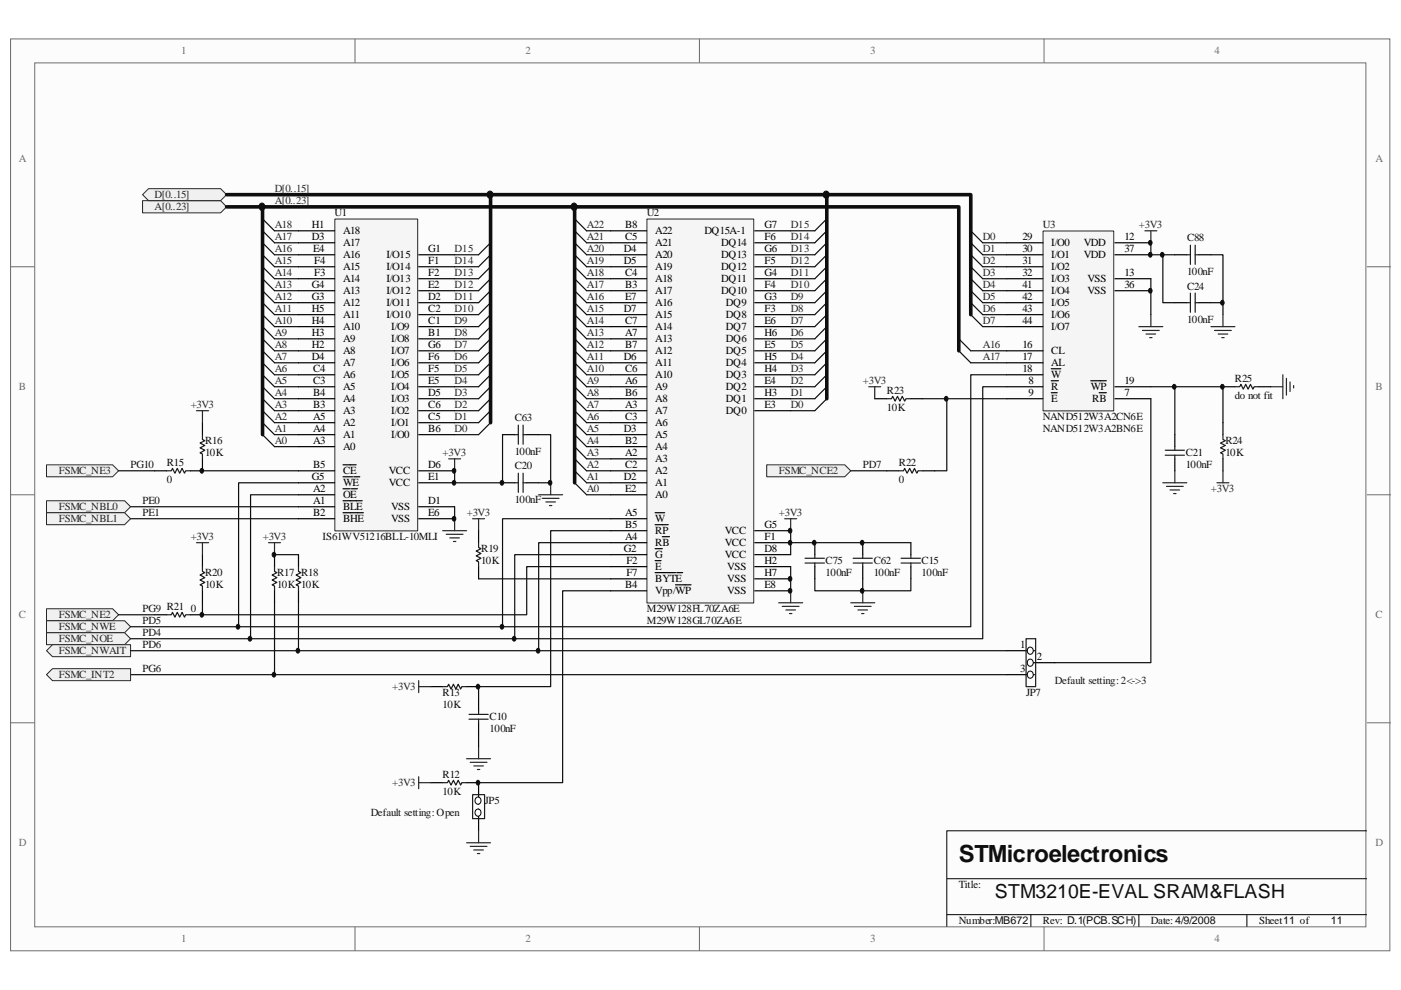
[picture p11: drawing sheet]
<svg xmlns="http://www.w3.org/2000/svg" width="297mm" height="210mm" viewBox="0 0 297 210" stroke-linecap="round" stroke-linejoin="round" font-family="sans-serif">
<path d="M2.3 8.3h292.4v193.3h-292.4z" fill="#fcfcfc"/>
<path d="M2.2 8.3h292.5v193.3h-292.5z" fill="none" stroke="#6e6e6e" stroke-width=".21"/>
<path d="M7.4 13.4h282.2v183.1h-282.2z" fill="#fcfcfc"/>
<g fill="none" stroke="#6e6e6e" stroke-width=".21">
<path d="M7.4 13.3h282.2v183.2h-282.2zM75.3 8.2v5.1M148.3 8.2v5.1M221.4 8.2v5.1M2.2 56.6h5.1M289.8 56.6h5.1M2.2 104.9h5.1M289.8 104.9h5.1M2.2 153.2h5.1M289.8 153.2h5.1M75.3 196.5v5.1M148.3 196.5v5.1"/>
<path d="M221.4 196.5v5.1"/>
</g>
<path d="M289.8 176.1h-89.1v20.4M200.7 186.3h89.1M200.7 193.9h89.1M218.6 193.9v2.6M241.5 193.9v2.6M264.4 193.9v2.6" fill="none" stroke="#000" stroke-width=".21"/>
<g fill="none" stroke="#0e0e0e" stroke-width=".25">
<path d="M55.7 51.5l2.5 2.5h5.1M55.7 54l2.5 2.6h5.1M55.7 56.6l2.5 2.5h5.1M55.7 59.1l2.5 2.5h5.1M121.8 51.5l2.6 2.5h5.1M121.8 54l2.6 2.6h5.1M121.8 56.6l2.6 2.5h5.1M121.8 59.1l2.6 2.5h5.1M121.8 46.4l2.6 2.5h5.1M121.8 48.9l2.6 2.6h5.1M175.3 51.5l-2.5 2.5h-5.2M175.3 54l-2.5 2.6h-5.2"/>
<path d="M175.3 56.6l-2.5 2.5h-5.2M175.3 59.1l-2.5 2.5h-5.2M175.3 46.4l-2.5 2.5h-5.2M175.3 48.9l-2.5 2.6h-5.2M55.7 61.6l2.5 2.6h5.1M55.7 64.2l2.5 2.5h5.1M55.7 66.7l2.5 2.6h5.1M55.7 69.3l2.5 2.5h5.1M55.7 71.8l2.5 2.6h5.1M55.7 74.4l2.5 2.5h5.1M55.7 76.9l2.5 2.6h5.1M55.7 79.5l2.5 2.5h5.1"/>
<path d="M121.8 61.6l2.6 2.6h5.1M121.8 64.2l2.6 2.5h5.1M121.8 66.7l2.6 2.6h5.1M121.8 69.3l2.6 2.5h5.1M121.8 71.8l2.6 2.6h5.1M121.8 74.4l2.6 2.5h5.1M121.8 76.9l2.6 2.6h5.1M121.8 79.5l2.6 2.5h5.1M175.3 61.6l-2.5 2.6h-5.2M175.3 64.2l-2.5 2.5h-5.2M175.3 66.7l-2.5 2.6h-5.2M175.3 69.3l-2.5 2.5h-5.2"/>
<path d="M175.3 71.8l-2.5 2.6h-5.2M175.3 74.4l-2.5 2.5h-5.2M175.3 76.9l-2.5 2.6h-5.2M175.3 79.5l-2.5 2.5h-5.2M55.7 82l2.5 2.5h5.1M55.7 84.5l2.5 2.6h5.1M55.7 87.1l2.5 2.5h5.1M55.7 89.6l2.5 2.6h5.1M55.7 92.2l2.5 2.5h5.1M121.8 82l2.6 2.5h5.1M121.8 84.5l2.6 2.6h5.1M121.8 87.1l2.6 2.5h5.1"/>
<path d="M121.8 89.6l2.6 2.6h5.1M121.8 92.2l2.6 2.5h5.1M121.8 94.7l2.6 2.6h5.1M121.8 97.3l2.6 2.5h5.1M121.8 99.8l2.6 2.6h5.1M175.3 82l-2.5 2.5h-5.2M175.3 84.5l-2.5 2.6h-5.2M121.8 102.4l2.6 2.5h5.1"/>
</g>
<g fill="none" stroke="#262626" stroke-width=".25">
<path d="M93.8 112.5h5.1M94.6 113.3h3.6M95.4 114h2M96.1 114.8h.5M96.4 110v2.5M100.2 110h2.5M101.5 110v2.5M166.4 110h2.5M167.6 110v2.5M165.1 127.8h5.1M165.9 128.6h3.5M166.6 129.3h2.1"/>
<path d="M167.4 130.1h.5M167.6 125.3v2.5"/>
</g>
<path d="M30.2 42.5h16.6l1.2 1.4-1.2 1.2h-16.6z" fill-rule="evenodd" fill="#f0f0f0"/>
<path d="M30.2 42.5h16.6l1.2 1.4-1.2 1.2h-16.6z" fill="none" stroke="#262626" stroke-width=".21"/>
<path d="M30.2 41.3l1.3-1.3h15.3l1.2 1.3-1.2 1.2h-15.3z" fill-rule="evenodd" fill="#f0f0f0"/>
<path d="M30.2 41.3l1.3-1.3h15.3l1.2 1.3-1.2 1.2h-15.3z" fill="none" stroke="#262626" stroke-width=".21"/>
<g fill="none" stroke="#0e0e0e" stroke-width=".25">
<path d="M104 51.5l-2.5 2.5h-5.1M104 54l-2.5 2.6h-5.1M104 56.6l-2.5 2.5h-5.1M104 59.1l-2.5 2.5h-5.1M104 61.6l-2.5 2.6h-5.1M104 64.2l-2.5 2.5h-5.1M104 66.7l-2.5 2.6h-5.1M104 69.3l-2.5 2.5h-5.1M104 71.8l-2.5 2.6h-5.1M104 74.4l-2.5 2.5h-5.1M104 76.9l-2.5 2.6h-5.1M104 79.5l-2.5 2.5h-5.1"/>
<path d="M104 82l-2.5 2.5h-5.1M104 84.5l-2.5 2.6h-5.1M104 87.1l-2.5 2.5h-5.1M104 89.6l-2.5 2.6h-5.1"/>
</g>
<path d="M48 43.9h73.8v58.5M48 41.3h56M55.7 43.9v48.3M175.3 84.5v-43.2h-71.3v48.3" fill="none" stroke="#0e0e0e" stroke-width=".76"/>
<path d="M221.2 49h14.9v38.1h-14.9z" fill="#f5f5f5"/>
<path d="M221.1 49h15v38.1h-15z" fill="none" stroke="#262626" stroke-width=".21"/>
<g fill="none" stroke="#000" stroke-width=".25">
<path d="M213.4 51.5h7.7M213.4 59.1h7.7M213.4 54h7.7M213.4 56.6h7.7M236.4 51.5h7.6M236.4 59.1h7.6M236.4 54h7.6M213.4 74.4h7.7M213.4 76.9h7.7M213.4 79.5h7.7M213.4 61.6h7.7M213.4 64.2h7.7"/>
<path d="M213.4 66.7h7.7M213.4 69.3h7.7M222.9 78.2h2M236.4 61.6h7.6M213.4 84.5h7.7M213.4 82h7.7M222.9 83.3h1.3M222.9 80.7h1.5M231.3 80.7h3.3M233 83.3h1.6M236.4 84.5h7.6M236.4 82h7.6"/>
</g>
<path d="M205.8 48.9l2.6 2.6h5M205.8 51.5l2.6 2.5h5M205.8 54l2.6 2.6h5M205.8 56.6l2.6 2.5h5M205.8 59.1l2.6 2.5h5M203.3 71.8l2.5 2.6h7.6M203.3 74.4l2.5 2.5M205.8 61.6l2.6 2.6h5M205.8 64.2l2.6 2.5h5M205.8 66.7l2.6 2.6h5" fill="none" stroke="#0e0e0e" stroke-width=".25"/>
<path d="M242.7 48.9h2.6M244 48.9v2.6M241.5 69.3h5M242.2 70.1h3.6M243 70.8h2M243.8 71.6h.5M244 66.7v2.6M95.1 97.3h2.6M96.4 97.3v2.5" fill="none" stroke="#262626" stroke-width=".25"/>
<path d="M9.9 98.6h14l1.2 1.2-1.2 1.3h-14z" fill-rule="evenodd" fill="#f0f0f0"/>
<path d="M9.9 98.6h14l1.2 1.2-1.2 1.3h-14z" fill="none" stroke="#262626" stroke-width=".21"/>
<path d="M9.9 129.1h14l1.2 1.2-1.2 1.3h-14z" fill-rule="evenodd" fill="#f0f0f0"/>
<path d="M9.9 129.1h14l1.2 1.2-1.2 1.3h-14z" fill="none" stroke="#262626" stroke-width=".21"/>
<path d="M162.6 98.6h16.5l1.3 1.2-1.3 1.3h-16.5z" fill-rule="evenodd" fill="#f0f0f0"/>
<path d="M162.6 98.6h16.5l1.3 1.2-1.3 1.3h-16.5z" fill="none" stroke="#262626" stroke-width=".21"/>
<path d="M9.9 131.6h16.5l1.3 1.3-1.3 1.3h-16.5z" fill-rule="evenodd" fill="#f0f0f0"/>
<path d="M9.9 131.6h16.5l1.3 1.3-1.3 1.3h-16.5z" fill="none" stroke="#262626" stroke-width=".21"/>
<path d="M9.9 134.2h16.5l1.3 1.2-1.3 1.3h-16.5z" fill-rule="evenodd" fill="#f0f0f0"/>
<path d="M9.9 134.2h16.5l1.3 1.2-1.3 1.3h-16.5z" fill="none" stroke="#262626" stroke-width=".21"/>
<path d="M9.9 138l1.2-1.3h16.6v2.5h-16.6z" fill-rule="evenodd" fill="#f0f0f0"/>
<path d="M9.9 138l1.2-1.3h16.6v2.5h-16.6z" fill="none" stroke="#262626" stroke-width=".21"/>
<path d="M42.9 99.8h20.4M244 84.5v56h-20.4M27.7 107.4h35.6M27.7 110h35.6M63.3 104.9h-10.2v30.5M63.3 102.4h-12.7v30.5M129.5 115.1h-15.3v22.9h-86.5M129.5 117.6h-20.4v17.8M129.5 110h-23v22.9M101.5 122.7h28" fill="none" stroke="#0e0e0e" stroke-width=".25"/>
<path d="M101.5 112.5v2.6M101.5 120.1v2.6M213.4 138h5.9" fill="none" stroke="#000" stroke-width=".25"/>
<path d="M101.5 115.1v1l.5 .2-1 .5 1 .5-1 .6 1 .5-1 .5 .5 .2v1" fill="none" stroke="#1c1c1c" stroke-width=".25"/>
<path d="M218 137.4a.68 .68 0 0 1 .9 .1 .68 .68 0 0 1 0 .9 .68 .68 0 0 1-.9 .1 .92 .92 0 0 1 0-1.1z" fill-rule="evenodd" fill="#fcfcfc"/>
<path d="M218 137.4a.68 .68 0 0 1 .9 .1 .68 .68 0 0 1 0 .9 .68 .68 0 0 1-.9 .1 .92 .92 0 0 1 0-1.1z" fill="none" stroke="#000" stroke-width=".21"/>
<path d="M217.8 140.5h5.8" fill="none" stroke="#000" stroke-width=".25"/>
<path d="M218 140a.68 .68 0 0 1 .9 0 .68 .68 0 0 1 0 1 .68 .68 0 0 1-.9 0 .92 .92 0 0 1 0-1z" fill-rule="evenodd" fill="#fcfcfc"/>
<path d="M218 140a.68 .68 0 0 1 .9 0 .68 .68 0 0 1 0 1 .68 .68 0 0 1-.9 0 .92 .92 0 0 1 0-1z" fill="none" stroke="#000" stroke-width=".21"/>
<path d="M213.4 143h5.9" fill="none" stroke="#000" stroke-width=".25"/>
<path d="M218 142.5a.68 .68 0 0 1 .9 .1 .68 .68 0 0 1 0 .9 .68 .68 0 0 1-.9 .1 .92 .92 0 0 1 0-1.1z" fill-rule="evenodd" fill="#fcfcfc"/>
<path d="M218 142.5a.68 .68 0 0 1 .9 .1 .68 .68 0 0 1 0 .9 .68 .68 0 0 1-.9 .1 .92 .92 0 0 1 0-1.1z" fill="none" stroke="#000" stroke-width=".21"/>
<g fill="none" stroke="#1c1c1c" stroke-width=".25">
<path d="M251.6 54h.8M252.4 52v4M253.4 52v4M253.4 54h.8M251.6 64.2h.8M252.4 62.1v4.1M253.4 62.1v4.1M253.4 64.2h.8M109.1 92.2h.8M109.9 90.1v4.1M110.9 90.1v4.1M110.9 92.2h.8"/>
<path d="M188 84.5h1l.3-.5 .5 1 .5-1 .5 1 .5-1 .5 1 .3-.5h1M247.1 95.5h4M247.1 96.5h4M249.1 94.7v.8M249.1 96.5v.8M259.3 92.2v1l.5 .2-1 .5 1 .5-1 .6 1 .5-1 .5 .5 .3v1M109.1 102.4h.8M109.9 100.3v4.1M110.9 100.3v4.1M110.9 102.4h.8M170.7 118.4h4.1M170.7 119.4h4.1"/>
<path d="M172.8 117.6v.8M172.8 119.4v.7M180.9 118.4h4.1M180.9 119.4h4.1M182.9 117.6v.8M182.9 119.4v.7M42.9 120.1v1.1l.5 .2-1 .5 1 .6-1 .5 1 .5-1 .5 .5 .2v1.1M58.2 120.1v1.1l.5 .2-1 .5 1 .6-1 .5 1 .5-1 .5 .5 .2v1.1M217.5 135.4h2.1v10.2h-2.1zM93.8 145.6h1.1l.2-.5 .5 1 .5-1 .5 1 .6-1 .5 1 .2-.5h1M99.4 152.5h4.1M99.4 151.5h4.1"/>
<path d="M101.5 150.7v.8M101.5 152.5v.7M93.8 165.9h1.1l.2-.5 .5 1.1 .5-1.1 .5 1.1 .6-1.1 .5 1.1 .2-.6h1"/>
</g>
<g fill="none" stroke="#000" stroke-width=".25">
<path d="M249.1 54h2.5M254.2 54h2.5M249.1 64.2h2.5M254.2 64.2h2.5M106.5 92.2h2.6M111.7 92.2h2.5M185.5 84.5h2.5M193.1 84.5h2.6M249.1 92.2v2.5M249.1 97.3v2.5M259.3 89.6v2.6M259.3 97.3v2.5"/>
<path d="M42.9 117.6v2.5M58.2 117.6v2.5M106.5 102.4h2.6M111.7 102.4h2.5M172.8 115.1v2.5M182.9 115.1v2.5M42.9 125.3v2.5M58.2 125.3v2.5M172.8 120.1v2.6M182.9 120.1v2.6M91.3 145.6h2.5M98.9 145.6h2.6"/>
<path d="M101.5 148.1v2.6M101.5 153.2v2.6M91.3 165.9h2.5M98.9 165.9h2.6M101.5 171.5v4.6"/>
</g>
<g fill="none" stroke="#262626" stroke-width=".25">
<path d="M256.7 69.3h5.1M257.5 70.1h3.6M258.3 70.8h2M259 71.6h.5M259.3 66.7v2.6M272 79.5v5M184.2 82h2.5M185.5 82v2.5M249.1 99.8v2.6M269.4 82h2.6M272.7 80.2v3.6M273.5 81v2"/>
<path d="M274.3 81.7v.6M41.7 115.1h2.5M42.9 115.1v2.5M56.9 115.1h2.6M58.2 115.1v2.5M114.2 104.9h5.1M115 105.7h3.5M115.7 106.4h2.1M116.5 107.2h.5M116.8 102.4v2.5M246.5 102.4h5.1M247.3 103.1h3.6"/>
<path d="M248.1 103.9h2M248.8 104.6h.5M180.4 127.8h5.1M181.1 128.6h3.6M181.9 129.3h2M182.7 130.1h.5M182.9 125.3v2.5M101.5 158.3v2.6M88.8 164.7v2.5M88.8 165.9h2.5M98.9 160.9h5.1M99.7 161.6h3.5"/>
<path d="M100.5 162.4h2M101.2 163.2h.5"/>
</g>
<path d="M244 51.5v2.5h5.1M244 59.1v7.6M246.5 54v10.2h2.6M256.7 54h2.6v10.2h-2.6M259.3 64.2v2.5M114.2 92.2h2.6v10.2h-2.6M244 82h15.3v7.6M249.1 82v10.2M129.5 120.1h-17.8v10.2h-68.8v-2.5M172.8 122.7v2.6h10.1v-2.6" fill="none" stroke="#0e0e0e" stroke-width=".25"/>
<path d="M100.9 171.8a.67 .67 0 0 1 .9 0 .67 .67 0 0 1 0 1 .67 .67 0 0 1-.9 0 .86 .86 0 0 1 0-1z" fill-rule="evenodd" fill="#fcfcfc"/>
<path d="M100.9 171.8a.67 .67 0 0 1 .9 0 .67 .67 0 0 1 0 1 .67 .67 0 0 1-.9 0 .86 .86 0 0 1 0-1z" fill="none" stroke="#000" stroke-width=".21"/>
<path d="M101.5 165.9v4.6" fill="none" stroke="#000" stroke-width=".25"/>
<path d="M100.9 169.2a.67 .67 0 0 1 .9 .1 .67 .67 0 0 1 0 .9 .67 .67 0 0 1-.9 .1 .86 .86 0 0 1 0-1.1z" fill-rule="evenodd" fill="#fcfcfc"/>
<path d="M100.9 169.2a.67 .67 0 0 1 .9 .1 .67 .67 0 0 1 0 .9 .67 .67 0 0 1-.9 .1 .86 .86 0 0 1 0-1.1z" fill="none" stroke="#000" stroke-width=".21"/>
<path d="M35.3 99.8h1l.3-.5 .5 1 .5-1 .5 1 .5-1 .5 1 .3-.5h1M42.9 92.2v1l.5 .2-1 .5 1 .5-1 .6 1 .5-1 .5 .5 .3v1M190.5 99.8h1.1l.2-.5 .5 1 .6-1 .5 1 .5-1 .5 1 .2-.5h1.1M261.8 82h1l.3-.5 .5 1 .5-1 .5 1 .5-1 .5 1 .3-.5h1M35.3 130.3h1l.3-.5 .5 1.1 .5-1.1 .5 1.1 .5-1.1 .5 1.1 .3-.6h1M63.3 120.1v1.1l.5 .2-1 .5 1 .6-1 .5 1 .5-1 .5 .5 .2v1.1M100.2 168.5h2.5v5.1h-2.5z" fill="none" stroke="#1c1c1c" stroke-width=".25"/>
<path d="M41.7 87.1h2.5M42.9 87.1v2.5M259.3 99.8v2.6M258 102.4h2.6M88.8 144.3v2.6M88.8 145.6h2.5M98.9 178.7h5.1M99.7 179.5h3.5M101.5 176.1v2.6M100.5 180.2h2M101.2 181h.5" fill="none" stroke="#262626" stroke-width=".25"/>
<g fill="none" stroke="#0e0e0e" stroke-width=".25">
<path d="M55.7 48.9l2.5 2.6h5.1M55.7 46.4l2.5 2.5h5.1M205.8 76.9h7.6M213.4 79.5h-7.6v53.4h-178.1M25.1 99.8h7.7M106.5 92.2v10.2h-10.1v-2.6M195.7 84.5h17.7M200.7 84.5v15.3h-2.5M213.4 82h-5v53.4h-180.7M58.2 117.6h5.1M129.5 112.5h-12.7v33.1h-15.3v2.5M25.1 130.3h7.7"/>
<path d="M58.2 127.8v15.2h-30.5M63.3 127.8v10.2M114.2 138h99.2M129.5 125.3h-10.2v40.6h-17.8M58.2 143h155.2M101.5 155.8v2.5"/>
</g>
<path d="M121.8 43.9h81.5v30.5M175.3 41.3h30.5v25.4" fill="none" stroke="#0e0e0e" stroke-width=".76"/>
<path d="M32.8 99.8h2.5M42.9 97.3v2.5h-2.5M42.9 89.6v2.6M188 99.8h2.5M195.7 99.8h2.5M259.3 82h2.5M266.9 82h2.5M63.3 117.6v2.5M32.8 130.3h2.5M40.4 130.3h2.5M63.3 125.3v2.5" fill="none" stroke="#000" stroke-width=".25"/>
<path d="M71 46.5h17.6v66.1h-17.6z" fill="#f5f5f5"/>
<path d="M71 46.4h17.6v66.2h-17.6z" fill="none" stroke="#262626" stroke-width=".21"/>
<g fill="none" stroke="#000" stroke-width=".25">
<path d="M63.3 54h7.6M63.3 56.6h7.6M63.3 59.1h7.6M63.3 51.5h7.6M63.3 48.9h7.6M88.8 54h7.6M88.8 56.6h7.6M88.8 59.1h7.6M63.3 79.5h7.6M63.3 76.9h7.6M63.3 74.4h7.6M63.3 61.6h7.6"/>
<path d="M63.3 64.2h7.6M63.3 66.7h7.6M63.3 69.3h7.6M63.3 71.8h7.6M88.8 79.5h7.6M88.8 76.9h7.6M88.8 74.4h7.6M88.8 61.6h7.6M88.8 64.2h7.6M88.8 66.7h7.6M88.8 69.3h7.6M88.8 71.8h7.6"/>
<path d="M63.3 84.5h7.6M63.3 87.1h7.6M63.3 89.6h7.6M63.3 92.2h7.6M63.3 94.7h7.6M63.3 99.8h7.6M63.3 82h7.6M72.7 98.6h2.8M88.8 84.5h7.6M88.8 87.1h7.6M88.8 89.6h7.6M88.8 92.2h7.6"/>
<path d="M88.8 99.8h7.6M88.8 82h7.6M63.3 107.4h7.6M63.3 102.4h7.6M63.3 110h7.6M63.3 104.9h7.6M72.7 101.1h2.1M72.7 106.2h4.1M72.7 108.7h4.3M72.7 103.6h1.5M74.5 103.6h1.3M75 101.1h1.3"/>
<path d="M88.8 107.4h7.6M88.8 102.4h7.6M88.8 110h7.6"/>
</g>
<path d="M96.4 107.4v2.6" fill="none" stroke="#0e0e0e" stroke-width=".25"/>
<path d="M137.2 46.5h22.6v81.3h-22.6z" fill="#f5f5f5"/>
<path d="M137.2 46.4h22.6v81.4h-22.6z" fill="none" stroke="#262626" stroke-width=".21"/>
<g fill="none" stroke="#000" stroke-width=".25">
<path d="M129.5 48.9h7.6M129.5 56.6h7.6M129.5 54h7.6M129.5 51.5h7.6M129.5 59.1h7.6M160 48.9h7.6M160 56.6h7.6M160 54h7.6M160 51.5h7.6M160 59.1h7.6M129.5 66.7h7.6M129.5 69.3h7.6"/>
<path d="M129.5 71.8h7.6M129.5 74.4h7.6M129.5 76.9h7.6M129.5 79.5h7.6M129.5 61.6h7.6M129.5 64.2h7.6M160 66.7h7.6M160 69.3h7.6M160 71.8h7.6M160 74.4h7.6M160 76.9h7.6M160 79.5h7.6"/>
<path d="M160 61.6h7.6M160 64.2h7.6M129.5 82h7.6M129.5 84.5h7.6M129.5 87.1h7.6M129.5 89.6h7.6M129.5 92.2h7.6M129.5 94.7h7.6M129.5 97.3h7.6M129.5 99.8h7.6M160 82h7.6M160 84.5h7.6"/>
<path d="M160 87.1h7.6M129.5 110h7.6M129.5 112.5h7.6M129.5 115.1h7.6M129.5 102.4h7.6M129.5 117.6h7.6M129.5 104.9h7.6M138.9 108.7h2M138.9 111.3h2.8M138.9 118.9h1.3M138.9 116.3h1.5M140.4 113.8h1.5"/>
<path d="M160 112.5h7.6M160 115.1h7.6M160 117.6h7.6M193.1 115.1v2.5M129.5 125.3h7.6M129.5 120.1h7.6M129.5 122.7h7.6M138.9 121.4h4.3M143.2 124h3.3M143.5 121.4h1.2M160 125.3h7.6M160 120.1h7.6"/>
<path d="M160 122.7h7.6M193.1 120.1v2.6"/>
</g>
<path d="M180.4 99.8h7.6M167.6 112.5v5.1M167.6 115.1h25.5M167.6 120.1v5.2M193.1 122.7v2.6h-10.2" fill="none" stroke="#0e0e0e" stroke-width=".25"/>
<path d="M191 118.4h4.2M191 119.4h4.2M193.1 117.6v.8M193.1 119.4v.7" fill="none" stroke="#1c1c1c" stroke-width=".25"/>
<path d="M9.9 106.2h16.5l1.3 1.2-1.3 1.3h-16.5z" fill-rule="evenodd" fill="#f0f0f0"/>
<path d="M9.9 106.2h16.5l1.3 1.2-1.3 1.3h-16.5z" fill="none" stroke="#262626" stroke-width=".21"/>
<path d="M9.9 108.7h16.5l1.3 1.3-1.3 1.3h-16.5z" fill-rule="evenodd" fill="#f0f0f0"/>
<path d="M9.9 108.7h16.5l1.3 1.3-1.3 1.3h-16.5z" fill="none" stroke="#262626" stroke-width=".21"/>
<path d="M9.9 143l1.2-1.2h16.6v2.5h-16.6z" fill-rule="evenodd" fill="#f0f0f0"/>
<path d="M9.9 143l1.2-1.2h16.6v2.5h-16.6z" fill="none" stroke="#262626" stroke-width=".21"/>
<path d="M42.6 129.9a.45 .45 0 0 1 .6 .4 .45 .45 0 0 1-.6 .5 .6 .6 0 0 1 0-.9z" fill-rule="evenodd" fill="#0e0e0e"/>
<path d="M42.6 129.9a.45 .45 0 0 1 .6 .4 .45 .45 0 0 1-.6 .5 .6 .6 0 0 1 0-.9z" fill="none" stroke="#0e0e0e" stroke-width=".21"/>
<path d="M42.6 99.4a.45 .45 0 0 1 .6 .4 .45 .45 0 0 1-.6 .5 .6 .6 0 0 1 0-.9z" fill-rule="evenodd" fill="#0e0e0e"/>
<path d="M42.6 99.4a.45 .45 0 0 1 .6 .4 .45 .45 0 0 1-.6 .5 .6 .6 0 0 1 0-.9z" fill="none" stroke="#0e0e0e" stroke-width=".21"/>
<path d="M50.3 132.4a.46 .46 0 0 1 .5 .5 .46 .46 0 0 1-.5 .4 .61 .61 0 0 1 0-.9z" fill-rule="evenodd" fill="#0e0e0e"/>
<path d="M50.3 132.4a.46 .46 0 0 1 .5 .5 .46 .46 0 0 1-.5 .4 .61 .61 0 0 1 0-.9z" fill="none" stroke="#0e0e0e" stroke-width=".21"/>
<path d="M52.8 135a.46 .46 0 0 1 .6 .4 .46 .46 0 0 1-.6 .5 .61 .61 0 0 1 0-.9z" fill-rule="evenodd" fill="#0e0e0e"/>
<path d="M52.8 135a.46 .46 0 0 1 .6 .4 .46 .46 0 0 1-.6 .5 .61 .61 0 0 1 0-.9z" fill="none" stroke="#0e0e0e" stroke-width=".21"/>
<path d="M57.9 142.6a.45 .45 0 0 1 .6 .4 .45 .45 0 0 1-.6 .5 .6 .6 0 0 1 0-.9z" fill-rule="evenodd" fill="#0e0e0e"/>
<path d="M57.9 142.6a.45 .45 0 0 1 .6 .4 .45 .45 0 0 1-.6 .5 .6 .6 0 0 1 0-.9z" fill="none" stroke="#0e0e0e" stroke-width=".21"/>
<path d="M57.9 117.2a.45 .45 0 0 1 .6 .4 .45 .45 0 0 1-.6 .4 .6 .6 0 0 1 0-.8z" fill-rule="evenodd" fill="#0e0e0e"/>
<path d="M57.9 117.2a.45 .45 0 0 1 .6 .4 .45 .45 0 0 1-.6 .4 .6 .6 0 0 1 0-.8z" fill="none" stroke="#0e0e0e" stroke-width=".21"/>
<path d="M63 137.5a.46 .46 0 0 1 .5 .5 .46 .46 0 0 1-.5 .4 .61 .61 0 0 1 0-.9z" fill-rule="evenodd" fill="#0e0e0e"/>
<path d="M63 137.5a.46 .46 0 0 1 .5 .5 .46 .46 0 0 1-.5 .4 .61 .61 0 0 1 0-.9z" fill="none" stroke="#0e0e0e" stroke-width=".21"/>
<path d="M96.1 109.5a.46 .46 0 0 1 .5 .5 .46 .46 0 0 1-.5 .4 .61 .61 0 0 1 0-.9z" fill-rule="evenodd" fill="#0e0e0e"/>
<path d="M96.1 109.5a.46 .46 0 0 1 .5 .5 .46 .46 0 0 1-.5 .4 .61 .61 0 0 1 0-.9z" fill="none" stroke="#0e0e0e" stroke-width=".21"/>
<path d="M96.1 101.9a.45 .45 0 0 1 .5 .5 .45 .45 0 0 1-.5 .4 .6 .6 0 0 1 0-.9z" fill-rule="evenodd" fill="#0e0e0e"/>
<path d="M96.1 101.9a.45 .45 0 0 1 .5 .5 .45 .45 0 0 1-.5 .4 .6 .6 0 0 1 0-.9z" fill="none" stroke="#0e0e0e" stroke-width=".21"/>
<path d="M96.1 99.4a.45 .45 0 0 1 .5 .4 .45 .45 0 0 1-.5 .5 .6 .6 0 0 1 0-.9z" fill-rule="evenodd" fill="#0e0e0e"/>
<path d="M96.1 99.4a.45 .45 0 0 1 .5 .4 .45 .45 0 0 1-.5 .5 .6 .6 0 0 1 0-.9z" fill="none" stroke="#0e0e0e" stroke-width=".21"/>
<path d="M101.1 165.5a.45 .45 0 0 1 .6 .5 .45 .45 0 0 1-.6 .4 .6 .6 0 0 1 0-.9z" fill-rule="evenodd" fill="#0e0e0e"/>
<path d="M101.1 165.5a.45 .45 0 0 1 .6 .5 .45 .45 0 0 1-.6 .4 .6 .6 0 0 1 0-.9z" fill="none" stroke="#0e0e0e" stroke-width=".21"/>
<path d="M101.1 145.2a.45 .45 0 0 1 .6 .4 .45 .45 0 0 1-.6 .4 .6 .6 0 0 1 0-.8z" fill-rule="evenodd" fill="#0e0e0e"/>
<path d="M101.1 145.2a.45 .45 0 0 1 .6 .4 .45 .45 0 0 1-.6 .4 .6 .6 0 0 1 0-.8z" fill="none" stroke="#0e0e0e" stroke-width=".21"/>
<path d="M106.2 132.4a.46 .46 0 0 1 .6 .5 .46 .46 0 0 1-.6 .4 .61 .61 0 0 1 0-.9z" fill-rule="evenodd" fill="#0e0e0e"/>
<path d="M106.2 132.4a.46 .46 0 0 1 .6 .5 .46 .46 0 0 1-.6 .4 .61 .61 0 0 1 0-.9z" fill="none" stroke="#0e0e0e" stroke-width=".21"/>
<path d="M106.2 101.9a.45 .45 0 0 1 .6 .5 .45 .45 0 0 1-.6 .4 .6 .6 0 0 1 0-.9z" fill-rule="evenodd" fill="#0e0e0e"/>
<path d="M106.2 101.9a.45 .45 0 0 1 .6 .5 .45 .45 0 0 1-.6 .4 .6 .6 0 0 1 0-.9z" fill="none" stroke="#0e0e0e" stroke-width=".21"/>
<path d="M108.8 135a.46 .46 0 0 1 .6 .4 .46 .46 0 0 1-.6 .5 .61 .61 0 0 1 0-.9z" fill-rule="evenodd" fill="#0e0e0e"/>
<path d="M108.8 135a.46 .46 0 0 1 .6 .4 .46 .46 0 0 1-.6 .5 .61 .61 0 0 1 0-.9z" fill="none" stroke="#0e0e0e" stroke-width=".21"/>
<path d="M113.9 137.5a.46 .46 0 0 1 .6 .5 .46 .46 0 0 1-.6 .4 .61 .61 0 0 1 0-.9z" fill-rule="evenodd" fill="#0e0e0e"/>
<path d="M113.9 137.5a.46 .46 0 0 1 .6 .5 .46 .46 0 0 1-.6 .4 .61 .61 0 0 1 0-.9z" fill="none" stroke="#0e0e0e" stroke-width=".21"/>
<path d="M116.4 101.9a.45 .45 0 0 1 .6 .5 .45 .45 0 0 1-.6 .4 .6 .6 0 0 1 0-.9z" fill-rule="evenodd" fill="#0e0e0e"/>
<path d="M116.4 101.9a.45 .45 0 0 1 .6 .5 .45 .45 0 0 1-.6 .4 .6 .6 0 0 1 0-.9z" fill="none" stroke="#0e0e0e" stroke-width=".21"/>
<path d="M167.3 124.8a.45 .45 0 0 1 .6 .5 .45 .45 0 0 1-.6 .4 .6 .6 0 0 1 0-.9z" fill-rule="evenodd" fill="#0e0e0e"/>
<path d="M167.3 124.8a.45 .45 0 0 1 .6 .5 .45 .45 0 0 1-.6 .4 .6 .6 0 0 1 0-.9z" fill="none" stroke="#0e0e0e" stroke-width=".21"/>
<path d="M167.3 122.3a.45 .45 0 0 1 .6 .4 .45 .45 0 0 1-.6 .5 .6 .6 0 0 1 0-.9z" fill-rule="evenodd" fill="#0e0e0e"/>
<path d="M167.3 122.3a.45 .45 0 0 1 .6 .4 .45 .45 0 0 1-.6 .5 .6 .6 0 0 1 0-.9z" fill="none" stroke="#0e0e0e" stroke-width=".21"/>
<path d="M167.3 114.6a.45 .45 0 0 1 .6 .5 .45 .45 0 0 1-.6 .4 .6 .6 0 0 1 0-.9z" fill-rule="evenodd" fill="#0e0e0e"/>
<path d="M167.3 114.6a.45 .45 0 0 1 .6 .5 .45 .45 0 0 1-.6 .4 .6 .6 0 0 1 0-.9z" fill="none" stroke="#0e0e0e" stroke-width=".21"/>
<path d="M167.3 112.1a.46 .46 0 0 1 .6 .4 .46 .46 0 0 1-.6 .5 .61 .61 0 0 1 0-.9z" fill-rule="evenodd" fill="#0e0e0e"/>
<path d="M167.3 112.1a.46 .46 0 0 1 .6 .4 .46 .46 0 0 1-.6 .5 .61 .61 0 0 1 0-.9z" fill="none" stroke="#0e0e0e" stroke-width=".21"/>
<path d="M172.4 114.6a.45 .45 0 0 1 .6 .5 .45 .45 0 0 1-.6 .4 .6 .6 0 0 1 0-.9z" fill-rule="evenodd" fill="#0e0e0e"/>
<path d="M172.4 114.6a.45 .45 0 0 1 .6 .5 .45 .45 0 0 1-.6 .4 .6 .6 0 0 1 0-.9z" fill="none" stroke="#0e0e0e" stroke-width=".21"/>
<path d="M182.6 124.8a.45 .45 0 0 1 .6 .5 .45 .45 0 0 1-.6 .4 .6 .6 0 0 1 0-.9z" fill-rule="evenodd" fill="#0e0e0e"/>
<path d="M182.6 124.8a.45 .45 0 0 1 .6 .5 .45 .45 0 0 1-.6 .4 .6 .6 0 0 1 0-.9z" fill="none" stroke="#0e0e0e" stroke-width=".21"/>
<path d="M182.6 114.6a.45 .45 0 0 1 .6 .5 .45 .45 0 0 1-.6 .4 .6 .6 0 0 1 0-.9z" fill-rule="evenodd" fill="#0e0e0e"/>
<path d="M182.6 114.6a.45 .45 0 0 1 .6 .5 .45 .45 0 0 1-.6 .4 .6 .6 0 0 1 0-.9z" fill="none" stroke="#0e0e0e" stroke-width=".21"/>
<path d="M200.4 84.1a.46 .46 0 0 1 .6 .4 .46 .46 0 0 1-.6 .5 .61 .61 0 0 1 0-.9z" fill-rule="evenodd" fill="#0e0e0e"/>
<path d="M200.4 84.1a.46 .46 0 0 1 .6 .4 .46 .46 0 0 1-.6 .5 .61 .61 0 0 1 0-.9z" fill="none" stroke="#0e0e0e" stroke-width=".21"/>
<path d="M243.7 61.2a.45 .45 0 0 1 .6 .4 .45 .45 0 0 1-.6 .5 .6 .6 0 0 1 0-.9z" fill-rule="evenodd" fill="#0e0e0e"/>
<path d="M243.7 61.2a.45 .45 0 0 1 .6 .4 .45 .45 0 0 1-.6 .5 .6 .6 0 0 1 0-.9z" fill="none" stroke="#0e0e0e" stroke-width=".21"/>
<path d="M243.7 53.6a.46 .46 0 0 1 .6 .4 .46 .46 0 0 1-.6 .5 .61 .61 0 0 1 0-.9z" fill-rule="evenodd" fill="#0e0e0e"/>
<path d="M243.7 53.6a.46 .46 0 0 1 .6 .4 .46 .46 0 0 1-.6 .5 .61 .61 0 0 1 0-.9z" fill="none" stroke="#0e0e0e" stroke-width=".21"/>
<path d="M243.7 51a.45 .45 0 0 1 .6 .5 .45 .45 0 0 1-.6 .4 .6 .6 0 0 1 0-.9z" fill-rule="evenodd" fill="#0e0e0e"/>
<path d="M243.7 51a.45 .45 0 0 1 .6 .5 .45 .45 0 0 1-.6 .4 .6 .6 0 0 1 0-.9z" fill="none" stroke="#0e0e0e" stroke-width=".21"/>
<path d="M246.2 53.6a.46 .46 0 0 1 .6 .4 .46 .46 0 0 1-.6 .5 .61 .61 0 0 1 0-.9z" fill-rule="evenodd" fill="#0e0e0e"/>
<path d="M246.2 53.6a.46 .46 0 0 1 .6 .4 .46 .46 0 0 1-.6 .5 .61 .61 0 0 1 0-.9z" fill="none" stroke="#0e0e0e" stroke-width=".21"/>
<path d="M248.8 81.6a.46 .46 0 0 1 .5 .4 .46 .46 0 0 1-.5 .4 .61 .61 0 0 1 0-.8z" fill-rule="evenodd" fill="#0e0e0e"/>
<path d="M248.8 81.6a.46 .46 0 0 1 .5 .4 .46 .46 0 0 1-.5 .4 .61 .61 0 0 1 0-.8z" fill="none" stroke="#0e0e0e" stroke-width=".21"/>
<path d="M259 81.6a.46 .46 0 0 1 .5 .4 .46 .46 0 0 1-.5 .4 .61 .61 0 0 1 0-.8z" fill-rule="evenodd" fill="#0e0e0e"/>
<path d="M259 81.6a.46 .46 0 0 1 .5 .4 .46 .46 0 0 1-.5 .4 .61 .61 0 0 1 0-.8z" fill="none" stroke="#0e0e0e" stroke-width=".21"/>
<path d="M259 63.7a.45 .45 0 0 1 .5 .5 .45 .45 0 0 1-.5 .4 .6 .6 0 0 1 0-.9z" fill-rule="evenodd" fill="#0e0e0e"/>
<path d="M259 63.7a.45 .45 0 0 1 .5 .5 .45 .45 0 0 1-.5 .4 .6 .6 0 0 1 0-.9z" fill="none" stroke="#0e0e0e" stroke-width=".21"/>
<path d="M55.1 43.3a.73 .73 0 0 1 1.1 .2 .73 .73 0 0 1-.4 1.1 .74 .74 0 0 1-.9-.4 .74 .74 0 0 1 .2-.9z" fill-rule="evenodd" fill="#0e0e0e"/>
<path d="M55.1 43.3a.73 .73 0 0 1 1.1 .2 .73 .73 0 0 1-.4 1.1 .74 .74 0 0 1-.9-.4 .74 .74 0 0 1 .2-.9z" fill="none" stroke="#0e0e0e" stroke-width=".21"/>
<path d="M103.4 40.7a.67 .67 0 0 1 .9 .1 .67 .67 0 0 1 0 .9 .67 .67 0 0 1-.9 .1 .86 .86 0 0 1 0-1.1z" fill-rule="evenodd" fill="#0e0e0e"/>
<path d="M103.4 40.7a.67 .67 0 0 1 .9 .1 .67 .67 0 0 1 0 .9 .67 .67 0 0 1-.9 .1 .86 .86 0 0 1 0-1.1z" fill="none" stroke="#0e0e0e" stroke-width=".21"/>
<path d="M121.3 43.3a.73 .73 0 0 1 1 .2 .73 .73 0 0 1-.3 1.1 .75 .75 0 0 1-.9-.4 .75 .75 0 0 1 .2-.9z" fill-rule="evenodd" fill="#0e0e0e"/>
<path d="M121.3 43.3a.73 .73 0 0 1 1 .2 .73 .73 0 0 1-.3 1.1 .75 .75 0 0 1-.9-.4 .75 .75 0 0 1 .2-.9z" fill="none" stroke="#0e0e0e" stroke-width=".21"/>
<path d="M174.7 40.7a.68 .68 0 0 1 .9 .1 .68 .68 0 0 1 0 .9 .68 .68 0 0 1-.9 .1 .92 .92 0 0 1 0-1.1z" fill-rule="evenodd" fill="#0e0e0e"/>
<path d="M174.7 40.7a.68 .68 0 0 1 .9 .1 .68 .68 0 0 1 0 .9 .68 .68 0 0 1-.9 .1 .92 .92 0 0 1 0-1.1z" fill="none" stroke="#0e0e0e" stroke-width=".21"/>
<text font-size="5" fill="#0e0e0e" x="203.3" y="182.7">STMicroelectronics</text>
<text font-size="4.1" fill="#0e0e0e" x="210.9" y="190.5">STM3210E-EVAL SRAM&amp;FLASH</text>
<g font-size="2.3" fill="#706f64">
<text x="38.4" y="11.5">1</text>
<text x="111.4" y="11.5">2</text>
<text x="184.5" y="11.5">3</text>
<text x="257.5" y="11.5">4</text>
<text x="4" y="34.4">A</text>
<text x="291.6" y="34.4">A</text>
<text x="4" y="82.7">B</text>
<text x="291.6" y="82.7">B</text>
<text x="4" y="131.1">C</text>
<text x="291.6" y="131.1">C</text>
<text x="4" y="179.4">D</text>
<text x="291.6" y="179.4">D</text>
<text x="38.4" y="199.8">1</text>
<text x="111.4" y="199.8">2</text>
<text x="184.5" y="199.8">3</text>
<text x="257.5" y="199.8">4</text>
</g>
<g font-size="2.3" fill="#262626">
<text x="58.2" y="40.8">D[0..15]</text>
<text x="32.8" y="44.6">A[0..23]</text>
<text x="32.8" y="42">D[0..15]</text>
<text x="58.2" y="43.3">A[0..23]</text>
<text x="58.2" y="53.5">A16</text>
<text x="58.2" y="50.9">A17</text>
<text x="58.2" y="48.4">A18</text>
<text x="96.4" y="53.5">D15</text>
<text x="124.4" y="53.5">A20</text>
<text x="124.4" y="50.9">A21</text>
<text x="124.4" y="48.4">A22</text>
<text x="167.7" y="53.5">D13</text>
<text x="167.7" y="50.9">D14</text>
<text x="167.7" y="48.4">D15</text>
<text x="208.4" y="50.9">D0</text>
<text x="208.4" y="53.5">D1</text>
<text x="241.5" y="48.4">+3V3</text>
<text x="58.2" y="58.6">A14</text>
<text x="58.2" y="56">A15</text>
<text x="96.4" y="58.6">D13</text>
<text x="96.4" y="56">D14</text>
<text x="124.4" y="58.6">A18</text>
<text x="124.4" y="56">A19</text>
<text x="167.7" y="58.6">D11</text>
<text x="167.7" y="56">D12</text>
<text x="208.4" y="56">D2</text>
<text x="208.4" y="58.6">D3</text>
<text x="58.2" y="63.7">A12</text>
<text x="58.2" y="61.1">A13</text>
<text x="96.4" y="63.7">D11</text>
<text x="96.4" y="61.1">D12</text>
<text x="124.4" y="63.7">A16</text>
<text x="124.4" y="61.1">A17</text>
<text x="167.7" y="63.7">D9</text>
<text x="167.7" y="61.1">D10</text>
<text x="208.4" y="61.1">D4</text>
<text x="208.4" y="63.7">D5</text>
<text x="58.2" y="71.3">A9</text>
<text x="58.2" y="68.7">A10</text>
<text x="58.2" y="66.2">A11</text>
<text x="96.4" y="71.3">D8</text>
<text x="96.4" y="68.7">D9</text>
<text x="96.4" y="66.2">D10</text>
<text x="124.4" y="71.3">A13</text>
<text x="124.4" y="68.7">A14</text>
<text x="124.4" y="66.2">A15</text>
<text x="167.7" y="71.3">D6</text>
<text x="167.7" y="68.7">D7</text>
<text x="167.7" y="66.2">D8</text>
<text x="208.4" y="66.2">D6</text>
<text x="208.4" y="68.7">D7</text>
<text x="58.2" y="76.4">A7</text>
<text x="58.2" y="73.8">A8</text>
<text x="96.4" y="76.4">D6</text>
<text x="96.4" y="73.8">D7</text>
<text x="124.4" y="76.4">A11</text>
<text x="124.4" y="73.8">A12</text>
<text x="167.7" y="76.4">D4</text>
<text x="167.7" y="73.8">D5</text>
<text x="208.4" y="73.8">A16</text>
<text x="208.4" y="76.4">A17</text>
<text x="58.2" y="84">A4</text>
<text x="58.2" y="81.4">A5</text>
<text x="58.2" y="78.9">A6</text>
<text x="96.4" y="84">D3</text>
<text x="96.4" y="81.4">D4</text>
<text x="96.4" y="78.9">D5</text>
<text x="124.4" y="84">A8</text>
<text x="124.4" y="81.4">A9</text>
<text x="124.4" y="78.9">A10</text>
<text x="167.7" y="84">D1</text>
<text x="167.7" y="81.4">D2</text>
<text x="167.7" y="78.9">D3</text>
<text x="183" y="81.4">+3V3</text>
<text x="40.4" y="86.6">+3V3</text>
<text x="58.2" y="89.1">A2</text>
<text x="58.2" y="86.6">A3</text>
<text x="96.4" y="89.1">D1</text>
<text x="96.4" y="86.6">D2</text>
<text x="124.4" y="89.1">A6</text>
<text x="124.4" y="86.6">A7</text>
<text x="167.7" y="86.6">D0</text>
<text x="58.2" y="91.7">A1</text>
<text x="58.2" y="94.2">A0</text>
<text x="96.4" y="91.7">D0</text>
<text x="124.4" y="94.2">A4</text>
<text x="124.4" y="91.7">A5</text>
<text x="12.4" y="100.5">FSMC_NE3</text>
<text x="93.8" y="96.7">+3V3</text>
<text x="124.4" y="101.8">A1</text>
<text x="124.4" y="99.3">A2</text>
<text x="124.4" y="96.7">A3</text>
<text x="165.1" y="100.5">FSMC_NCE2</text>
<text x="124.4" y="104.4">A0</text>
<text x="256.7" y="104.4">+3V3</text>
<text x="12.4" y="108.2">FSMC_NBL0</text>
<text x="12.4" y="110.7">FSMC_NBL1</text>
<text x="99" y="109.4">+3V3</text>
<text x="165.1" y="109.4">+3V3</text>
<text x="40.4" y="114.6">+3V3</text>
<text x="55.7" y="114.6">+3V3</text>
<text x="12.4" y="131.1">FSMC_NE2</text>
<text x="12.4" y="133.6">FSMC_NWE</text>
<text x="12.4" y="136.1">FSMC_NOE</text>
<text x="12.4" y="138.7">FSMC_NWAIT</text>
<text x="12.4" y="143.8">FSMC_INT2</text>
<text x="83.2" y="146.3">+3V3</text>
<text x="83.2" y="166.7">+3V3</text>
</g>
<g font-size="2.3" fill="#0e0e0e">
<text x="70.9" y="45.8">U1</text>
<text x="137.1" y="45.8">U2</text>
<text x="221.1" y="48.4">U3</text>
<text x="251.7" y="51.2">C88</text>
<text x="251.7" y="58.3">100nF</text>
<text x="251.7" y="61.4">C24</text>
<text x="251.7" y="68.5">100nF</text>
<text x="188" y="83.5">R23</text>
<text x="261.8" y="80.9">R25</text>
<text x="109.1" y="89.4">C63</text>
<text x="188" y="87.1">10K</text>
<text x="221.1" y="89.1">NAND512W3A2CN6E</text>
<text x="261.8" y="84.5">do not fit</text>
<text x="43.5" y="94.2">R16</text>
<text x="259.8" y="94.2">R24</text>
<text x="35.3" y="98.8">R15</text>
<text x="43.5" y="96.7">10K</text>
<text x="109.1" y="99.5">C20</text>
<text x="109.1" y="96.5">100nF</text>
<text x="190.6" y="98.8">R22</text>
<text x="251.4" y="96.7">C21</text>
<text x="251.4" y="99.3">100nF</text>
<text x="259.8" y="96.7">10K</text>
<text x="35.3" y="102.3">0</text>
<text x="109.1" y="106.6">100nF</text>
<text x="190.6" y="102.3">0</text>
<text x="68.4" y="114.6">IS61WV51216BLL-10MLI</text>
<text x="102" y="117.1">R19</text>
<text x="102" y="119.6">10K</text>
<text x="175" y="119.6">C75</text>
<text x="185.2" y="119.6">C62</text>
<text x="195.4" y="119.6">C15</text>
<text x="43.5" y="122.2">R20</text>
<text x="43.5" y="124.7">10K</text>
<text x="58.8" y="122.2">R17 R18</text>
<text x="58.8" y="124.7">10K 10K</text>
<text x="175" y="122.2">100nF</text>
<text x="185.2" y="122.2">100nF</text>
<text x="195.4" y="122.2">100nF</text>
<text x="40.4" y="129.8">0</text>
<text x="137.1" y="129.8">M29W128FL70ZA6E</text>
<text x="93.8" y="147.6">R13</text>
<text x="217.5" y="147.6">JP7</text>
<text x="93.8" y="150.2">10K</text>
<text x="103.8" y="152.7">C10</text>
<text x="103.8" y="155.2">100nF</text>
<text x="93.8" y="164.9">R12</text>
<text x="93.8" y="168.5">10K</text>
<text x="102.8" y="170.5">JP5</text>
<text x="203.3" y="188.3">Title:</text>
<text x="203.3" y="196">Number:MB672</text>
<text x="221.1" y="196">Rev: D.1(PCB.SCH)</text>
<text x="244" y="196">Date:4/9/2008</text>
<text x="267" y="196">Sheet11 of</text>
<text x="282.2" y="196">11</text>
</g>
<g font-size="2.3">
<text x="66.1" y="50.9">D3</text>
<text x="66.1" y="48.4">H1</text>
<text x="66.4" y="53.5">E4</text>
<text x="72.7" y="52.2">A17</text>
<text x="72.7" y="49.7">A18</text>
<text x="90.8" y="53.5">G1</text>
<text x="132.3" y="53.5">D4</text>
<text x="132.5" y="48.4">B8</text>
<text x="132.5" y="50.9">C5</text>
<text x="138.9" y="49.7">A22</text>
<text x="138.9" y="52.2">A21</text>
<text x="149.3" y="49.7">DQ15A-1</text>
<text x="152.9" y="52.2">DQ14</text>
<text x="162.1" y="53.5">G6</text>
<text x="162.1" y="50.9">F6</text>
<text x="162.1" y="48.4">G7</text>
<text x="216.8" y="50.9">29</text>
<text x="216.8" y="53.5">30</text>
<text x="222.9" y="52.2">I/O0</text>
<text x="229.8" y="52.2">VDD</text>
<text x="238.4" y="50.9">12</text>
<text x="238.4" y="53.5">37</text>
<text x="66.6" y="56">F4</text>
<text x="66.6" y="58.6">F3</text>
<text x="72.7" y="54.7">A16</text>
<text x="72.7" y="57.3">A15</text>
<text x="72.7" y="59.9">A14</text>
<text x="81.9" y="59.9">I/O13</text>
<text x="81.9" y="57.3">I/O14</text>
<text x="81.9" y="54.7">I/O15</text>
<text x="90.8" y="58.6">F2</text>
<text x="90.8" y="56">F1</text>
<text x="132.3" y="56">D5</text>
<text x="132.5" y="58.6">C4</text>
<text x="138.9" y="57.3">A19</text>
<text x="138.9" y="54.7">A20</text>
<text x="138.9" y="59.9">A18</text>
<text x="152.9" y="59.9">DQ11</text>
<text x="152.9" y="57.3">DQ12</text>
<text x="152.9" y="54.7">DQ13</text>
<text x="162.1" y="58.6">G4</text>
<text x="162.1" y="56">F5</text>
<text x="216.8" y="56">31</text>
<text x="216.8" y="58.6">32</text>
<text x="222.9" y="54.7">I/O1</text>
<text x="222.9" y="57.3">I/O2</text>
<text x="222.9" y="59.9">I/O3</text>
<text x="229.8" y="54.7">VDD</text>
<text x="230.5" y="59.9">VSS</text>
<text x="238.4" y="58.6">13</text>
<text x="66.1" y="61.1">G4</text>
<text x="66.1" y="63.7">G3</text>
<text x="72.7" y="62.4">A13</text>
<text x="72.7" y="64.9">A12</text>
<text x="81.9" y="64.9">I/O11</text>
<text x="81.9" y="62.4">I/O12</text>
<text x="90.8" y="63.7">D2</text>
<text x="90.8" y="61.1">E2</text>
<text x="132.5" y="61.1">B3</text>
<text x="132.5" y="63.7">E7</text>
<text x="138.9" y="62.4">A17</text>
<text x="138.9" y="64.9">A16</text>
<text x="152.9" y="62.4">DQ10</text>
<text x="153.9" y="64.9">DQ9</text>
<text x="162.1" y="61.1">F4</text>
<text x="162.1" y="63.7">G3</text>
<text x="216.8" y="61.1">41</text>
<text x="216.8" y="63.7">42</text>
<text x="222.9" y="62.4">I/O4</text>
<text x="222.9" y="64.9">I/O5</text>
<text x="230.5" y="62.4">VSS</text>
<text x="238.4" y="61.1">36</text>
<text x="66.1" y="66.2">H5</text>
<text x="66.1" y="68.7">H4</text>
<text x="66.1" y="71.3">H3</text>
<text x="72.7" y="67.5">A11</text>
<text x="72.7" y="70">A10</text>
<text x="81.9" y="67.5">I/O10</text>
<text x="82.9" y="70">I/O9</text>
<text x="90.8" y="66.2">C2</text>
<text x="90.8" y="71.3">B1</text>
<text x="90.8" y="68.7">C1</text>
<text x="132.3" y="66.2">D7</text>
<text x="132.5" y="68.7">C7</text>
<text x="132.5" y="71.3">A7</text>
<text x="138.9" y="67.5">A15</text>
<text x="138.9" y="70">A14</text>
<text x="153.9" y="67.5">DQ8</text>
<text x="153.9" y="70">DQ7</text>
<text x="162.1" y="66.2">F3</text>
<text x="162.1" y="71.3">H6</text>
<text x="162.1" y="68.7">E6</text>
<text x="216.8" y="66.2">43</text>
<text x="216.8" y="68.7">44</text>
<text x="222.9" y="67.5">I/O6</text>
<text x="222.9" y="70">I/O7</text>
<text x="66.1" y="73.8">H2</text>
<text x="66.1" y="76.4">D4</text>
<text x="72.7" y="72.6">A9</text>
<text x="72.7" y="75.1">A8</text>
<text x="72.7" y="77.6">A7</text>
<text x="82.9" y="77.6">I/O6</text>
<text x="82.9" y="75.1">I/O7</text>
<text x="82.9" y="72.6">I/O8</text>
<text x="90.8" y="76.4">F6</text>
<text x="90.8" y="73.8">G6</text>
<text x="132.3" y="76.4">D6</text>
<text x="132.5" y="73.8">B7</text>
<text x="138.9" y="72.6">A13</text>
<text x="138.9" y="75.1">A12</text>
<text x="138.9" y="77.6">A11</text>
<text x="153.9" y="77.6">DQ4</text>
<text x="153.9" y="75.1">DQ5</text>
<text x="153.9" y="72.6">DQ6</text>
<text x="162.1" y="76.4">H5</text>
<text x="162.1" y="73.8">E5</text>
<text x="216.8" y="73.8">16</text>
<text x="216.8" y="76.4">17</text>
<text x="222.9" y="75.1">CL</text>
<text x="222.9" y="77.6">AL</text>
<text x="66.4" y="84">B4</text>
<text x="66.4" y="78.9">C4</text>
<text x="66.4" y="81.4">C3</text>
<text x="72.7" y="80.2">A6</text>
<text x="72.7" y="82.7">A5</text>
<text x="82.9" y="82.7">I/O4</text>
<text x="82.9" y="80.2">I/O5</text>
<text x="90.8" y="84">D5</text>
<text x="90.8" y="81.4">E5</text>
<text x="90.8" y="78.9">F5</text>
<text x="132.5" y="78.9">C6</text>
<text x="132.5" y="81.4">A6</text>
<text x="132.5" y="84">B6</text>
<text x="138.9" y="80.2">A10</text>
<text x="138.9" y="82.7">A9</text>
<text x="153.9" y="82.7">DQ2</text>
<text x="153.9" y="80.2">DQ3</text>
<text x="162.1" y="84">H3</text>
<text x="162.1" y="81.4">E4</text>
<text x="162.1" y="78.9">H4</text>
<text x="216.8" y="78.9">18</text>
<text x="218.1" y="81.4">8</text>
<text x="218.1" y="84">9</text>
<text x="222.9" y="82.7">R</text>
<text x="222.9" y="80.2">W</text>
<text x="231.3" y="82.7">WP</text>
<text x="238.4" y="84">7</text>
<text x="238.4" y="81.4">19</text>
<text x="66.4" y="86.6">B3</text>
<text x="66.4" y="89.1">A5</text>
<text x="72.7" y="85.3">A4</text>
<text x="72.7" y="87.8">A3</text>
<text x="82.9" y="87.8">I/O2</text>
<text x="82.9" y="85.3">I/O3</text>
<text x="90.8" y="89.1">C5</text>
<text x="90.8" y="86.6">C6</text>
<text x="132.5" y="86.6">A3</text>
<text x="132.5" y="89.1">C3</text>
<text x="138.9" y="85.3">A8</text>
<text x="138.9" y="87.8">A7</text>
<text x="153.9" y="87.8">DQ0</text>
<text x="153.9" y="85.3">DQ1</text>
<text x="162.1" y="86.6">E3</text>
<text x="222.9" y="85.3">E</text>
<text x="231.6" y="85.3">RB</text>
<text x="66.4" y="91.7">A4</text>
<text x="66.4" y="94.2">A3</text>
<text x="72.7" y="90.4">A2</text>
<text x="72.7" y="92.9">A1</text>
<text x="72.7" y="95.5">A0</text>
<text x="82.9" y="92.9">I/O0</text>
<text x="82.9" y="90.4">I/O1</text>
<text x="90.8" y="91.7">B6</text>
<text x="132.3" y="91.7">D3</text>
<text x="132.5" y="94.2">B2</text>
<text x="138.9" y="90.4">A6</text>
<text x="138.9" y="92.9">A5</text>
<text x="138.9" y="95.5">A4</text>
<text x="66.1" y="101.8">G5</text>
<text x="66.4" y="99.3">B5</text>
<text x="72.7" y="100.5">CE</text>
<text x="82.4" y="100.5">VCC</text>
<text x="90.8" y="99.3">D6</text>
<text x="90.8" y="101.8">E1</text>
<text x="132.3" y="101.8">D2</text>
<text x="132.5" y="96.7">A2</text>
<text x="132.5" y="99.3">C2</text>
<text x="138.9" y="98">A3</text>
<text x="138.9" y="100.5">A2</text>
<text x="66.4" y="106.9">A1</text>
<text x="66.4" y="104.4">A2</text>
<text x="72.7" y="103.1">WE</text>
<text x="72.7" y="105.6">OE</text>
<text x="82.4" y="103.1">VCC</text>
<text x="90.8" y="106.9">D1</text>
<text x="132.5" y="104.4">E2</text>
<text x="138.9" y="103.1">A1</text>
<text x="138.9" y="105.6">A0</text>
<text x="66.4" y="109.4">B2</text>
<text x="72.7" y="108.2">BLE</text>
<text x="72.7" y="110.7">BHE</text>
<text x="82.9" y="108.2">VSS</text>
<text x="82.9" y="110.7">VSS</text>
<text x="90.8" y="109.4">E6</text>
<text x="132.5" y="109.4">A5</text>
<text x="132.5" y="112">B5</text>
<text x="138.9" y="110.7">W</text>
<text x="138.9" y="113.3">RP</text>
<text x="153.7" y="113.3">VCC</text>
<text x="162.1" y="112">G5</text>
<text x="132.3" y="117.1">G2</text>
<text x="132.5" y="114.6">A4</text>
<text x="132.8" y="119.6">F2</text>
<text x="138.9" y="115.8">RB</text>
<text x="138.9" y="118.4">G</text>
<text x="153.7" y="118.4">VCC</text>
<text x="153.7" y="115.8">VCC</text>
<text x="162.1" y="119.6">H2</text>
<text x="162.1" y="117.1">D8</text>
<text x="162.1" y="114.6">F1</text>
<text x="132.5" y="124.7">B4</text>
<text x="132.8" y="122.2">F7</text>
<text x="138.9" y="126">Vpp/WP</text>
<text x="138.9" y="120.9">E</text>
<text x="138.9" y="123.4">BYTE</text>
<text x="154.2" y="126">VSS</text>
<text x="154.2" y="123.4">VSS</text>
<text x="154.2" y="120.9">VSS</text>
<text x="162.1" y="124.7">E8</text>
<text x="162.1" y="122.2">H7</text>
<text x="216.3" y="137.5">1</text>
<text x="216.3" y="142.5">3</text>
<text x="219.8" y="140">2</text>
</g>
<g font-size="2.3" fill="#131313">
<text x="221.1" y="91.7">NAND512W3A2BN6E</text>
<text x="27.7" y="99.3">PG10</text>
<text x="183" y="99.3">PD7</text>
<text x="30.2" y="106.9">PE0</text>
<text x="30.2" y="109.4">PE1</text>
<text x="30.2" y="129.8">PG9 R21</text>
<text x="30.2" y="132.3">PD5</text>
<text x="30.2" y="137.5">PD6</text>
<text x="30.2" y="134.9">PD4</text>
<text x="137.1" y="132.3">M29W128GL70ZA6E</text>
<text x="30.2" y="142.5">PG6</text>
<text x="223.6" y="145.1">Default setting: 2&lt;-&gt;3</text>
<text x="78.6" y="173.1">Default setting: Open</text>
</g>
</svg>
